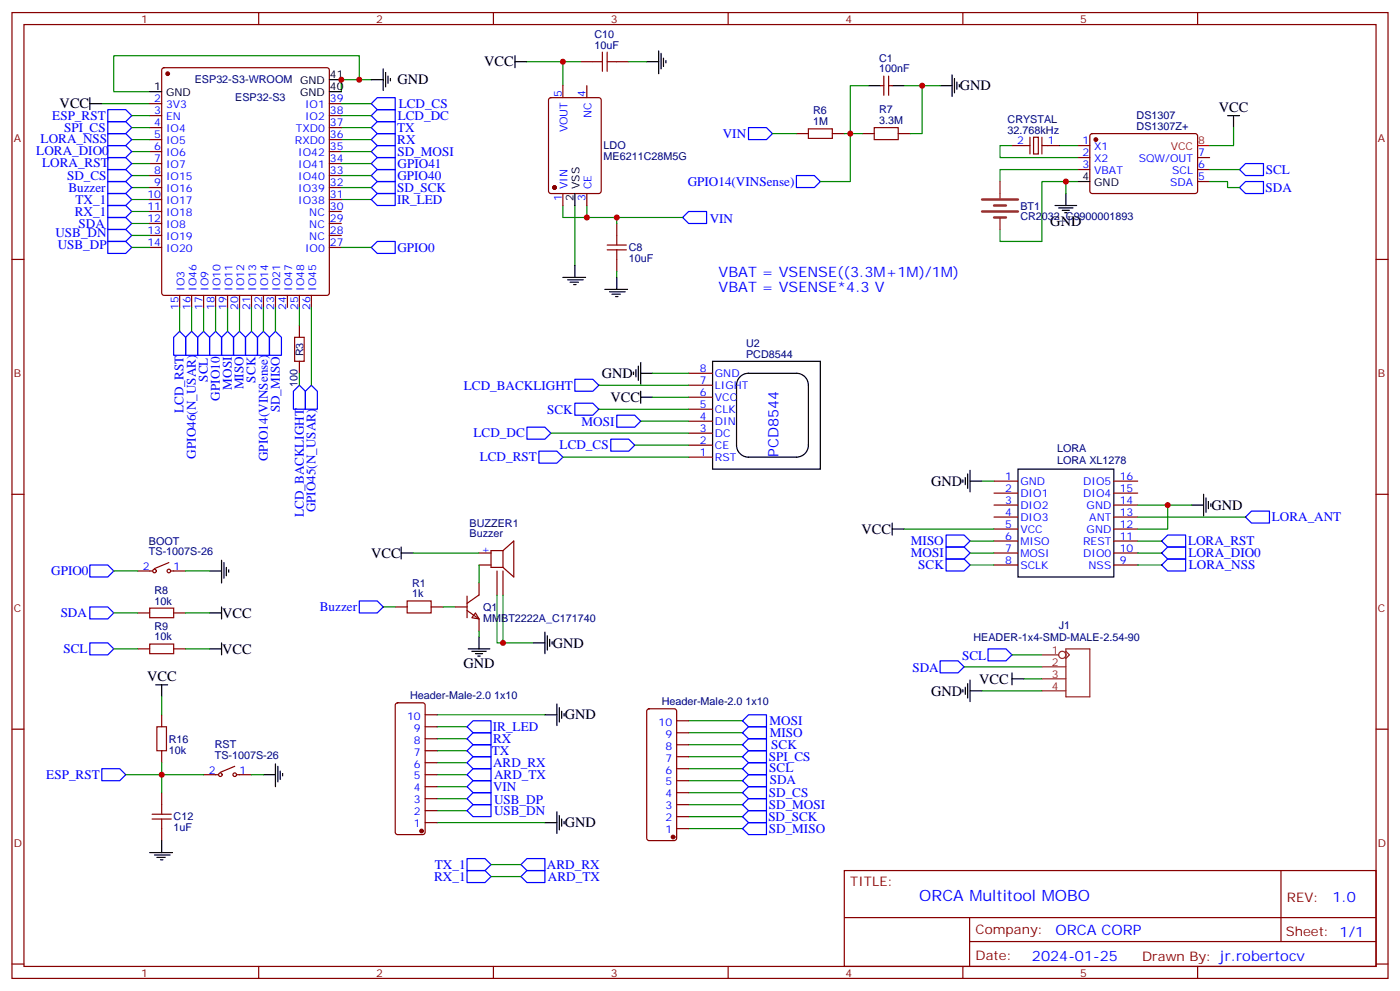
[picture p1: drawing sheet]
<svg xmlns="http://www.w3.org/2000/svg" width="412mm" height="292mm" viewBox="0 0 412 292" stroke-linecap="round" stroke-linejoin="round" font-family="sans-serif">
<g fill="none" stroke="#870000" stroke-width=".35">
<path d="M3.5 3.7h405.4v284.3h-405.4zM7.1 7.2h398.2v277.3h-398.2zM76.2 3.7v3.5M145.3 3.7v3.5M171.1 18.2h3.5M181.7 18.2h3.5M214.5 3.7v3.5M283.6 3.7v3.5M352.8 3.7v3.5M44.1 30.5h3.5M44.1 34h3.5M44.1 37.6h3.5"/>
<path d="M47.9 20.1l.4-.2h48l.5 .2 .2 .5v65.7l-.2 .5-.5 .2h-48l-.5-.3-.2-.4v-65.7zM97 30.5h3.5M97 34h3.5M97 37.6h3.5M161.8 29l.5-.2h14.1l.6 .4 .1 27.1-.5 .6-14.3 .1-.7-.5v-27zM165.8 25.2v3.6M172.9 25.2v3.6M234.6 39.3h3.5M245.2 39.3h3.5M254 39.3h3.5M259.3 25.2h1M260.3 22.4v5.6"/>
<path d="M261.8 22.4v5.6M261.8 25.2h1M264.6 39.3h3.5M321.3 39.5l.4-.2 30.6 .1 .5 .6-.1 16.5-.6 .5-30.6-.1-.5-.6v-16.3zM44.1 41.1h3.5M44.1 44.6h3.5M44.1 48.2h3.5M44.1 51.7h3.5M44.1 55.2h3.5M44.1 58.7h3.5M97 41.1h3.5M97 44.6h3.5"/>
<path d="M97 48.2h3.5M97 51.7h3.5M97 55.2h3.5M97 58.7h3.5M165.8 57v3.5M172.9 57v3.5M298.1 42.9h5.3M304.4 40.4h1.5v4.9h-1.5zM306.9 42.9h5.3M317.5 42.9h3.5M317.5 46.4h3.5M317.5 49.9h3.5"/>
<path d="M352.8 46.4h3.5M352.8 49.9h3.5M352.8 53.4h3.5M3.5 76.4h3.6M44.1 62.3h3.5M44.1 65.8h3.5M44.1 69.3h3.5M44.1 72.8h3.5M97 62.3h3.5M97 65.8h3.5M97 69.3h3.5M97 72.8h3.5"/>
<path d="M181.7 65.8v3.5M181.7 76.4v3.5M405.3 76.4h3.6M52.9 87v3.5M56.4 87v3.5M60 87v3.5M63.5 87v3.5M67 87v3.5M70.6 87v3.5M74.1 87v3.5M77.6 87v3.5M81.1 87v3.5"/>
<path d="M84.7 87v3.5M88.2 87v3.5M88.2 95.8v3.5M91.7 87v3.5M88.2 106.4v3.5M202.8 116.9h7.1M202.8 113.4h7.1M202.8 109.9h7.1M202.8 134.6h7.1M202.8 131.1h7.1M202.8 127.5h7.1M202.8 120.5h7.1"/>
<path d="M202.8 124h7.1M3.5 145.5h3.6M292.8 141.6h7.1M292.8 145.2h7.1M292.8 148.7h7.1M292.8 152.2h7.1M292.8 155.8h7.1M292.8 159.3h7.1M328.1 141.6h7M328.1 145.2h7M328.1 148.7h7M328.1 152.2h7"/>
<path d="M328.1 155.8h7M328.1 159.3h7M405.3 145.5h3.6M40.6 168.1h4.2M49.7 165.6l-4.2 1.8M50.4 168.1h4.3M116.4 178.7h3.5M127 178.7h3.5M134.1 178.7h3.5M137.6 179.7l3.5 2.5v3.5M137.6 175.5v6.4M141.1 162.8h3.5"/>
<path d="M141.1 166.3h3.5M141.1 171.6v3.6l-3.5 2.4M146.4 168.1v7.1M148.2 162.1l3.1-2.8v10.6l-3.1-2.9M148.2 162.1v4.9M148.2 168.1v7.1M148.2 162.1h-3.6v4.9h3.6M292.8 162.8h7.1M292.8 166.3h7.1M328.1 162.8h7M328.1 166.3h7M40.6 180.4h3.5"/>
<path d="M40.6 191h3.5M51.2 180.4h3.5M51.2 191h3.5M140.1 180.4l1 1.8-2.1-.3zM3.5 214.7h3.6M47.6 210.4v3.6M116.7 207.1l.4-.2h7.4l.7 .4v37.7l-.2 .5-.5 .2h-7.4l-.5-.2-.2-.5v-37.4zM125.2 217.5h3.6M125.2 214h3.6M125.2 210.4h3.6M190.7 208.9l.5-.2h7.4l.7 .4v37.7l-.2 .5-.5 .2h-7.4l-.5-.3-.2-.4v-37.4zM199.3 219.3h3.5"/>
<path d="M199.3 215.7h3.5M199.3 212.2h3.5M405.3 214.7h3.6M47.6 221v3.5M47.6 233.4v3.5M60 228.1h4.2M69.1 225.6l-4.2 1.8M69.8 228.1h4.3M125.2 238.7h3.6M125.2 235.1h3.6M125.2 231.6h3.6M125.2 228.1h3.6"/>
<path d="M125.2 224.5h3.6M125.2 221h3.6M199.3 236.9h3.5M199.3 233.4h3.5M199.3 229.8h3.5M199.3 226.3h3.5M199.3 222.8h3.5M47.6 243.9v3.6M125.2 242.2h3.6M199.3 243.9h3.5M199.3 240.4h3.5M248.7 256.3h156.6v28.2h-156.6z"/>
<path d="M377.3 256.3v20.9M248.7 270.1h156.5M285.6 277.2h119.6M285.6 270.1v14.2M3.5 283.8h3.6M76.2 284.5v3.5M145.3 284.5v3.5M214.5 284.5v3.5M283.6 284.5v3.5M352.8 284.5v3.5M405.3 283.8h3.6"/>
<circle cx="45.5" cy="168.1" r=".53"/>
<circle cx="49.7" cy="168.1" r=".53"/>
<circle cx="64.9" cy="228.1" r=".53"/>
<circle cx="69.1" cy="228.1" r=".53"/>
</g>
<g fill="none" stroke="#008700" stroke-width=".35">
<path d="M155.2 18.2h15.9M165.8 18.2v7M185.2 18.2h5.3M30 30.5h14.1M38.8 37.6h5.3M38.8 34h5.3M100.5 30.5h8.9M100.5 37.6h8.9M100.5 34h8.9M105.8 23.5v-7.1h-72.3v10.6h10.6M109.4 23.5h-8.9v3.5M227.5 39.3h7.1"/>
<path d="M248.7 39.3h5.3M255.8 25.2h-5.3v28.2h-8.8M266.3 25.2h5.3v14.1h-3.5M271.6 25.2h5.3M363.4 37.6v5.3h-7.1M38.8 51.7h5.3M38.8 55.2h5.3M38.8 41.1h5.3M38.8 58.7h5.3M38.8 44.6h5.3M38.8 48.2h5.3M100.5 51.7h8.9"/>
<path d="M100.5 55.2h8.9M100.5 41.1h8.9M100.5 58.7h8.9M100.5 44.6h8.9M100.5 48.2h8.9M298.1 42.9h-3.5v3.5h22.9M312.2 42.9h5.3M314 53.4v3.6M317.5 53.4h-10.6v17.7h-12.3v-3.5M317.5 49.9h-22.9v3.5M356.3 53.4h5.3v1.8h3.5M356.3 49.9h8.8"/>
<path d="M38.8 65.8h5.3M38.8 62.3h5.3M38.8 69.3h5.3M38.8 72.8h5.3M100.5 72.8h8.9M165.8 60.5v3.5h7.1v-3.5M169.3 60.5v17.6M172.9 64h28.2M181.7 64v1.8M181.7 79.9v1.8M52.9 90.5v7M56.4 90.5v7"/>
<path d="M60 90.5v7M63.5 90.5v7M67 90.5v7M70.6 90.5v7M74.1 90.5v7M77.6 90.5v7M81.1 90.5v7M88.2 90.5v5.3M91.7 90.5v22.9M88.2 109.9v3.5M176.4 113.4h26.4M192.3 116.9h10.5"/>
<path d="M192.3 109.9h10.5M162.3 127.5h40.5M165.8 134.6h37M176.4 120.5h26.4M187 131.1h15.8M188.7 124h14.1M266.3 155.8h26.5M285.8 159.3h7M289.3 141.6h3.5M335.1 148.7h8.9v7.1h-8.9M335.1 159.3h7.1M335.1 152.2h31.8"/>
<path d="M344 148.7h7M33.5 168.1h7.1M54.7 168.1h7M112.9 178.7h3.5M121.7 162.8h19.4M130.5 178.7h3.6M141.1 166.3v5.3M146.4 175.2v14.1h1.8v-14.1M285.8 162.8h7M285.8 166.3h7M335.1 162.8h7.1M335.1 166.3h7.1"/>
<path d="M33.5 191h7.1M33.5 180.4h7.1M54.7 191h7M54.7 180.4h7M141.1 185.7v1.8M148.2 189.3h8.8M284 196.3h22.9M298.1 192.8h8.8M301.6 199.8h5.3M47.6 205.1v5.3M128.8 214h8.8M128.8 217.5h8.8"/>
<path d="M128.8 210.4h31.7M202.8 215.7h15.9M202.8 212.2h15.9M202.8 219.3h15.9M289.3 203.4h17.6M37 228.1h23M47.6 224.5v8.9M74.1 228.1h3.5M128.8 228.1h8.8M128.8 224.5h8.8M128.8 238.7h8.8M128.8 235.1h8.8"/>
<path d="M128.8 221h8.8M128.8 231.6h8.8M202.8 226.3h15.9M202.8 222.8h15.9M202.8 236.9h15.9M202.8 229.8h15.9M202.8 233.4h15.9M128.8 242.2h31.7M144.6 254.5h8.9M144.6 258.1h8.9M202.8 243.9h15.9M202.8 240.4h15.9"/>
</g>
<g fill="none" stroke="#000" stroke-width=".35">
<path d="M151.7 18.2h3.5M151.7 16.4v3.5M190.5 18.2h3.5M194 15v6.7M194.7 15.7v4.6M195.4 17.1v2.5M196.1 17.8v.7M26.5 30.5h3.5M26.5 28.8v3.5M44.1 27h3.5M97 23.5h3.5M97 27h3.5"/>
<path d="M109.4 23.5h3.5M112.9 20.3v6.3M113.6 21.3v4.3M114.3 22.4v2.1M115 23.1v.7M255.8 25.2h3.5M262.8 25.2h3.5M276.9 25.2h3.6M280.5 22v6.4M281.2 23.1v4.2M281.9 24.2v2.1M282.6 24.9v.7"/>
<path d="M361.6 34h3.5M363.4 34v3.6M169.3 57v3.5M314 57v3.5M317.5 53.4h3.5M169.3 78.1v3.6M310.8 60.5h6.3M311.9 61.2h4.2M312.9 61.9h2.1M313.6 62.6h.7M165.8 81.7h6.7M167.2 82.4h4.6"/>
<path d="M167.9 83.1h2.5M169 83.8h.7M178.2 85.2h6.7M179.6 85.9h4.5M180.3 86.6h2.4M181.3 87.3h.7M181.7 81.7v3.5M186.6 109.5v.7M187.3 108.8v2.1M188 107.8v4.2M188.7 116.9h3.6M188.7 106.7v6.4"/>
<path d="M188.7 115.2v3.5M188.7 109.9h3.6M209.9 106.4h31.8v31.7h-31.8zM218 110.9a3.5 3.5 0 0 1 2.5-1h14.1a3.5 3.5 0 0 1 3.5 3.5v17.7a3.5 3.5 0 0 1-3.5 3.5h-14.1a3.5 3.5 0 0 1-3.5-3.5v-17.7a3.5 3.5 0 0 1 1-2.5zM285 139.5v4.3M285.8 138.5v6.3M299.9 138.1h28.2v31.8h-28.2zM262.8 155.8h3.5M262.8 154v3.5M283.6 141.3v.7M284.3 140.6v2.1M285.8 141.6h3.5"/>
<path d="M351 148.7h3.5M354.5 145.5v6.4M355.2 146.6v4.2M356 147.6v2.2M356.7 148.3v.7M61.7 168.1h3.6M65.3 164.9v6.7M65.3 178.7v3.5M66 165.6v4.6M66.7 167v2.5M67.4 167.7v.8M118.2 162.8h3.5"/>
<path d="M118.2 161v3.6M61.7 180.4h3.6M61.7 191h3.6M65.3 189.3v3.5M137.9 191h6.4M139 191.7h4.2M140.1 192.4h2.1M140.8 193.1h.7M141.1 187.5v3.5M157 189.3h3.5M160.5 186.1v6.3M161.2 187.1v4.3"/>
<path d="M161.9 188.2v2.1M162.6 188.9v.7M298.1 199.8h3.5M298.1 198.1v3.5M45.9 201.6h3.5M47.6 201.6v3.5M160.5 210.4h3.5M164 207.3v6.3M164.7 208.3v4.2M165.5 209.4v2.1M166.2 210.1v.7M283.6 203v.7"/>
<path d="M284.3 202.3v2.1M285 201.3v4.2M285.8 200.2v6.4M285.8 203.4h3.5M77.6 228.1h3.5M81.1 224.9v6.7M81.8 225.6v4.6M82.5 227v2.5M83.3 227.7v.7M164 239v6.4M44.1 251h6.7M45.5 251.7h4.6"/>
<path d="M46.2 252.4h2.5M47.3 253.1h.7M47.6 247.5v3.5M160.5 242.2h3.5M164.7 240.1v4.2M165.5 241.1v2.1M166.2 241.8v.7"/>
</g>
<g fill="none" stroke="#00f" stroke-width=".35">
<path d="M31.7 35.8h5.3l1.8 1.8-1.8 1.7h-5.3zM31.7 32.3h5.3l1.8 1.7-1.8 1.8h-5.3zM31.7 39.3h5.3l1.8 1.8-1.8 1.8h-5.3zM109.4 34l1.7-1.7h5.3v3.5h-5.3zM109.4 30.5l1.7-1.7h5.3v3.5h-5.3zM111.1 35.8h5.3v3.5h-5.3l-1.7-1.7zM220.5 37.6h5.3l1.7 1.7-1.7 1.8h-5.3zM31.7 57h5.3l1.8 1.7-1.8 1.8h-5.3zM31.7 46.4h5.3l1.8 1.8-1.8 1.7h-5.3zM31.7 42.9h5.3l1.8 1.7-1.8 1.8h-5.3zM31.7 49.9h5.3l1.8 1.8-1.8 1.7h-5.3zM31.7 53.4h5.3l1.8 1.8-1.8 1.8h-5.3z"/>
<path d="M109.4 41.1l1.7-1.8h5.3v3.6h-5.3zM109.4 44.6l1.7-1.7h5.3v3.5h-5.3zM109.4 48.2l1.7-1.8h5.3v3.5h-5.3zM109.4 51.7l1.7-1.8h5.3v3.5h-5.3zM109.4 55.2l1.7-1.8h5.3v3.6h-5.3zM109.4 58.7l1.7-1.7h5.3v3.5h-5.3zM234.6 51.7h5.3l1.8 1.7-1.8 1.8h-5.3zM365.1 49.9l1.8-1.7h5.3v3.5h-5.3zM365.1 55.2l1.8-1.8h5.3v3.6h-5.3zM31.7 64h5.3l1.8 1.8-1.8 1.8h-5.3zM31.7 60.5h5.3l1.8 1.8-1.8 1.7h-5.3zM31.7 67.6h5.3l1.8 1.7-1.8 1.8h-5.3z"/>
<path d="M31.7 71.1h5.3l1.8 1.7-1.8 1.8h-5.3zM109.4 72.8l1.7-1.7h5.3v3.5h-5.3zM201.1 64l1.7-1.7h5.3v3.5h-5.3zM52.9 97.5l1.8 1.8v5.3h-3.5v-5.3zM54.7 99.3l1.7-1.8 1.8 1.8v5.3h-3.5zM60 97.5l1.7 1.8v5.3h-3.5v-5.3zM63.5 97.5l1.8 1.8v5.3h-3.6v-5.3zM67 97.5l1.8 1.8v5.3h-3.5v-5.3zM70.6 97.5l1.7 1.8v5.3h-3.5v-5.3zM74.1 97.5l1.7 1.8v5.3h-3.5v-5.3zM77.6 97.5l1.8 1.8v5.3h-3.6v-5.3zM79.4 99.3l1.7-1.8 1.8 1.8v5.3h-3.5z"/>
<path d="M86.4 115.2l1.8-1.8 1.8 1.8v5.3h-3.6zM91.7 113.4l1.8 1.8v5.3h-3.5v-5.3zM169.3 118.7h5.3l1.8 1.8-1.8 1.7h-5.3zM169.3 111.7h5.3l1.8 1.7-1.8 1.8h-5.3zM155.2 125.8h5.3l1.8 1.7-1.8 1.8h-5.3zM158.7 132.8h5.3l1.8 1.8-1.8 1.7h-5.3zM179.9 129.3h5.3l1.8 1.8-1.8 1.7h-5.3zM181.7 122.2h5.3l1.7 1.8-1.7 1.8h-5.3zM278.7 157.5h5.3l1.8 1.8-1.8 1.7h-5.3zM342.2 159.3l1.8-1.8h5.2v3.5h-5.2zM366.9 152.2l1.8-1.7h5.2v3.5h-5.2zM26.5 178.7h5.2l1.8 1.7-1.8 1.8h-5.2z"/>
<path d="M26.5 166.3h5.2l1.8 1.8-1.8 1.8h-5.2zM105.8 176.9h5.3l1.8 1.8-1.8 1.7h-5.3zM278.7 161h5.3l1.8 1.8-1.8 1.8h-5.3zM278.7 164.6h5.3l1.8 1.7-1.8 1.8h-5.3zM342.2 162.8l1.8-1.8h5.2v3.6h-5.2zM342.2 166.3l1.8-1.7h5.2v3.5h-5.2zM26.5 189.3h5.2l1.8 1.7-1.8 1.8h-5.2zM276.9 194.6h5.3l1.8 1.7-1.8 1.8h-5.3zM291 191h5.3l1.8 1.8-1.8 1.8h-5.3zM137.6 217.5l1.7-1.8h5.3v3.6h-5.3zM137.6 214l1.7-1.8h5.3v3.5h-5.3zM139.3 219.3h5.3v3.5h-5.3l-1.7-1.8z"/>
<path d="M218.7 219.3l1.8-1.8h5.3v3.5h-5.3zM218.7 215.7l1.8-1.7h5.3v3.5h-5.3zM218.7 212.2l1.8-1.8h5.3v3.6h-5.3zM30 226.3h5.3l1.7 1.8-1.7 1.7h-5.3zM137.6 235.1l1.7-1.7h5.3v3.5h-5.3zM137.6 238.7l1.7-1.8h5.3v3.5h-5.3zM137.6 228.1l1.7-1.8h5.3v3.5h-5.3zM137.6 224.5l1.7-1.7h5.3v3.5h-5.3zM137.6 231.6l1.7-1.8h5.3v3.6h-5.3zM218.7 236.9l1.8-1.8h5.3v3.6h-5.3zM218.7 233.4l1.8-1.8h5.3v3.5h-5.3zM218.7 229.8l1.8-1.7h5.3v3.5h-5.3z"/>
<path d="M218.7 226.3l1.8-1.8h5.3v3.6h-5.3zM218.7 222.8l1.8-1.8h5.3v3.5h-5.3zM220.5 238.7h5.3v3.5h-5.3l-1.8-1.8zM137.6 252.8h5.3l1.7 1.7-1.7 1.8h-5.3zM137.6 256.3h5.3l1.7 1.8-1.7 1.7h-5.3zM153.5 258.1l1.7-1.8h5.3v3.5h-5.3zM153.5 254.5l1.7-1.7h5.3v3.5h-5.3zM218.7 243.9l1.8-1.7h5.3v3.5h-5.3z"/>
</g>
<g fill="none" stroke="#a10000" stroke-width=".35">
<path d="M174.6 18.2h2.8M177.4 15.3v5.7M178.9 18.2h2.8M178.9 15.3v5.7M238.1 37.9h7.1v2.8h-7.1zM257.5 37.6h7.1v3.5h-7.1zM178.9 73.6h5.6M178.9 72.1h5.6M181.7 69.3v2.8M181.7 73.6v2.8M86.8 99.3h2.8v7.1h-2.8zM44.1 179h7.1v2.9h-7.1z"/>
<path d="M119.9 176.9h7.1v3.5h-7.1zM44.1 189.6h7.1v2.8h-7.1zM46.2 214h2.8v7h-2.8zM44.8 239.7h5.6M47.6 236.9v2.8M44.8 241.1h5.6M47.6 241.1v2.8"/>
</g>
<g fill="#870000" stroke="#870000" stroke-width=".35">
<circle cx="49.4" cy="21.7" r=".53"/>
<circle cx="163.3" cy="55.2" r=".53"/>
<circle cx="198.3" cy="246.4" r=".53"/>
<circle cx="124.2" cy="244.7" r=".53"/>
<circle cx="322.8" cy="41.1" r=".53"/>
</g>
<path d="M352.8 42.9h3.5" fill="none" stroke="#f00" stroke-width=".35"/>
<path d="M303.4 40.4v4.9M306.9 40.4v4.9" fill="none" stroke="#871200" stroke-width=".35"/>
<g fill="none" stroke="#8c2424" stroke-width=".35">
<path d="M294.6 53.4v5M294.6 64v3.6M306.9 192.8h5M306.9 196.3h7.1M306.9 199.8h7.1M314 191.7l1 1.1-1 1.1M314 191h7v14.1h-7zM306.9 203.4h7.1"/>
<circle cx="312.9" cy="192.8" r="1.06"/>
</g>
<path d="M289.3 58.7h10.6M289.3 62.3h10.6M292.8 64h3.5M292.8 60.5h3.5" fill="none" stroke="#8c2424" stroke-width=".71"/>
<g fill="#c00">
<circle cx="105.8" cy="23.5" r=".88"/>
<circle cx="100.5" cy="23.5" r=".88"/>
<circle cx="344" cy="148.7" r=".88"/>
<circle cx="181.7" cy="64" r=".88"/>
<circle cx="165.8" cy="18.2" r=".88"/>
<circle cx="172.9" cy="64" r=".88"/>
<circle cx="47.6" cy="228.1" r=".88"/>
<circle cx="314" cy="53.4" r=".88"/>
<circle cx="250.5" cy="39.3" r=".88"/>
<circle cx="271.6" cy="25.2" r=".88"/>
<circle cx="148.2" cy="189.3" r=".88"/>
</g>
<text font-size="4.6" fill="#00f" x="270.8" y="265.3">ORCA Multitool MOBO</text>
<g font-size="4.2">
<text x="142.6" y="19.6">VCC</text>
<text x="117.1" y="24.9">GND</text>
<text x="282.8" y="26.6">GND</text>
<text x="17.6" y="31.9">VCC</text>
<text x="359" y="32.9">VCC</text>
<text x="309.4" y="66.6">GND</text>
<text x="177.3" y="111.3">GND</text>
<text x="179.9" y="118.4">VCC</text>
<text x="274.3" y="143">GND</text>
<text x="356.8" y="150.1">GND</text>
<text x="253.7" y="157.1">VCC</text>
<text x="109.3" y="164.2">VCC</text>
<text x="65.4" y="181.9">VCC</text>
<text x="162.8" y="190.7">GND</text>
<text x="65.4" y="192.4">VCC</text>
<text x="136.5" y="196.7">GND</text>
<text x="43.4" y="200.6">VCC</text>
<text x="288.5" y="201.3">VCC</text>
<text x="274.3" y="204.8">GND</text>
<text x="166.3" y="211.8">GND</text>
<text x="166.3" y="243.6">GND</text>
</g>
<g font-size="4.2" fill="#00f">
<text x="211.7" y="81.7">VBAT = VSENSE((3.3M+1M)/1M)</text>
<text x="211.7" y="85.9">VBAT = VSENSE*4.3 V</text>
<text x="229.3" y="134.6" transform="rotate(-90 229.3 134.6)">PCD8544</text>
<text x="392.5" y="265.6">1.0</text>
<text x="310.9" y="275.1">ORCA CORP</text>
<text x="304" y="282.9">2024-01-25</text>
</g>
<g font-size="3.9" fill="#00f">
<text x="15.4" y="35.3">ESP_RST</text>
<text x="117.2" y="35.3">LCD_DC</text>
<text x="117.5" y="31.8">LCD_CS</text>
<text x="18.9" y="38.8">SPI_CS</text>
<text x="117" y="38.8">TX</text>
<text x="212.9" y="40.5">VIN</text>
<text x="10.7" y="45.7">LORA_DIO0</text>
<text x="12" y="42.1">LORA_NSS</text>
<text x="117" y="42.3">RX</text>
<text x="117.1" y="46">SD_MOSI</text>
<text x="12.4" y="49.3">LORA_RST</text>
<text x="19.7" y="53">SD_CS</text>
<text x="117.1" y="52.9">GPIO40</text>
<text x="117.1" y="49.4">GPIO41</text>
<text x="372.9" y="51.1">SCL</text>
<text x="20.1" y="56.5">Buzzer</text>
<text x="22.3" y="59.9">TX_1</text>
<text x="117" y="56.6">SD_SCK</text>
<text x="117" y="60">IR_LED</text>
<text x="202.6" y="54.7">GPIO14(VINSense)</text>
<text x="372.8" y="56.4">SDA</text>
<text x="22.1" y="63.5">RX_1</text>
<text x="209.1" y="65.5">VIN</text>
<text x="16.3" y="69.9">USB_DN</text>
<text x="23.2" y="67.1">SDA</text>
<text x="17" y="73.4">USB_DP</text>
<text x="117.1" y="74">GPIO0</text>
<text x="61.2" y="112.4" transform="rotate(-90 61.2 112.4)">SCL</text>
<text x="75.3" y="112.6" transform="rotate(-90 75.3 112.6)">SCK</text>
<text x="64.8" y="117.9" transform="rotate(-90 64.8 117.9)">GPIO10</text>
<text x="68.3" y="114.7" transform="rotate(-90 68.3 114.7)">MOSI</text>
<text x="71.7" y="114.7" transform="rotate(-90 71.7 114.7)">MISO</text>
<text x="136.7" y="114.7">LCD_BACKLIGHT</text>
<text x="54.1" y="121.6" transform="rotate(-90 54.1 121.6)">LCD_RST</text>
<text x="82.4" y="121.4" transform="rotate(-90 82.4 121.4)">SD_MISO</text>
<text x="161.1" y="121.7">SCK</text>
<text x="171.3" y="125.3">MOSI</text>
<text x="139.5" y="128.7">LCD_DC</text>
<text x="57.7" y="135" transform="rotate(-90 57.7 135)">GPIO46(N_USAR)</text>
<text x="78.9" y="135.8" transform="rotate(-90 78.9 135.8)">GPIO14(VINSense)</text>
<text x="141.3" y="135.9">LCD_RST</text>
<text x="164.9" y="132.2">LCD_CS</text>
<text x="89.5" y="152.3" transform="rotate(-90 89.5 152.3)">LCD_BACKLIGHT</text>
<text x="93" y="150.9" transform="rotate(-90 93 150.9)">GPIO45(N_USAR)</text>
<text x="374.6" y="153.4">LORA_ANT</text>
<text x="268.3" y="160.5">MISO</text>
<text x="350" y="160.5">LORA_RST</text>
<text x="268.3" y="164.1">MOSI</text>
<text x="270.5" y="167.6">SCK</text>
<text x="350.1" y="164.1">LORA_DIO0</text>
<text x="350.2" y="167.6">LORA_NSS</text>
<text x="15.1" y="169.4">GPIO0</text>
<text x="94.2" y="180">Buzzer</text>
<text x="17.9" y="181.7">SDA</text>
<text x="18.7" y="192.3">SCL</text>
<text x="268.8" y="197.7">SDA</text>
<text x="283.4" y="194.2">SCL</text>
<text x="145.2" y="215.2">IR_LED</text>
<text x="226.7" y="213.5">MOSI</text>
<text x="145.2" y="218.8">RX</text>
<text x="226.7" y="217">MISO</text>
<text x="227.2" y="220.5">SCK</text>
<text x="144.9" y="222.3">TX</text>
<text x="145.2" y="225.7">ARD_RX</text>
<text x="226.5" y="224.1">SPI_CS</text>
<text x="226.6" y="227.4">SCL</text>
<text x="13.6" y="229.3">ESP_RST</text>
<text x="145.2" y="232.9">VIN</text>
<text x="145.5" y="229.4">ARD_TX</text>
<text x="226.7" y="230.9">SDA</text>
<text x="145.5" y="236.6">USB_DP</text>
<text x="226.5" y="238.1">SD_MOSI</text>
<text x="226.5" y="234.6">SD_CS</text>
<text x="145.5" y="240.1">USB_DN</text>
<text x="226.3" y="241.8">SD_SCK</text>
<text x="226.5" y="245.1">SD_MISO</text>
<text x="128.1" y="255.7">TX_1</text>
<text x="161.1" y="255.7">ARD_RX</text>
<text x="127.9" y="259.3">RX_1</text>
<text x="161.4" y="259.4">ARD_TX</text>
</g>
<g font-size="3.9" fill="#800">
<text x="250.5" y="260.9">TITLE:</text>
<text x="379.1" y="265.6">REV:</text>
<text x="287.4" y="275.1">Company:</text>
<text x="378.7" y="275.7">Sheet: 1/1</text>
<text x="287.4" y="282.8">Date:</text>
<text x="336.4" y="282.8">Drawn By: jr.robertocv</text>
</g>
<g font-size="3.2" fill="#800">
<text x="41.6" y="6.7">1</text>
<text x="110.8" y="6.7">2</text>
<text x="179.9" y="6.7">3</text>
<text x="249.1" y="6.7">4</text>
<text x="318.2" y="6.7">5</text>
<text x="4.1" y="41.8">A</text>
<text x="405.9" y="41.8">A</text>
<text x="4.1" y="110.9">B</text>
<text x="405.9" y="110.9">B</text>
<text x="4.1" y="180.1">C</text>
<text x="405.9" y="180.1">C</text>
<text x="4.1" y="249.2">D</text>
<text x="405.9" y="249.2">D</text>
<text x="41.6" y="287.5">1</text>
<text x="110.8" y="287.5">2</text>
<text x="179.9" y="287.5">3</text>
<text x="249.1" y="287.5">4</text>
<text x="318.2" y="287.5">5</text>
</g>
<g font-size="3.2" fill="#000080">
<text x="175.1" y="11.1">C10</text>
<text x="175.1" y="14.3">10uF</text>
<text x="258.9" y="21.3">100nF</text>
<text x="258.9" y="18.2">C1</text>
<text x="57.4" y="24.5">ESP32-S3-WROOM</text>
<text x="69.3" y="29.8">ESP32-S3</text>
<text x="239.5" y="33.7">R6</text>
<text x="258.9" y="33.3">R7</text>
<text x="334.8" y="35.1">DS1307</text>
<text x="239.5" y="36.9">1M</text>
<text x="258.9" y="36.5">3.3M</text>
<text x="296.8" y="39.3">32.768kHz</text>
<text x="296.8" y="36.2">CRYSTAL</text>
<text x="334.8" y="38.3">DS1307Z+</text>
<text x="177.8" y="47.2">ME6211C28M5G</text>
<text x="177.8" y="43.8">LDO</text>
<text x="300.6" y="64.8">CR2032_C9900001893</text>
<text x="300.6" y="61.7">BT1</text>
<text x="185.2" y="77.2">10uF</text>
<text x="185.2" y="74">C8</text>
<text x="89.4" y="104.9" transform="rotate(-90 89.4 104.9)">R3</text>
<text x="219.8" y="105.3">PCD8544</text>
<text x="219.8" y="102.1">U2</text>
<text x="87.6" y="113.9" transform="rotate(-90 87.6 113.9)">100</text>
<text x="311.4" y="136.5">LORA XL1278</text>
<text x="311.4" y="133.1">LORA</text>
<text x="138.3" y="155.1">BUZZER1</text>
<text x="43.9" y="160.4">BOOT</text>
<text x="138.3" y="158.2">Buzzer</text>
<text x="43.9" y="163.4">TS-1007S-26</text>
<text x="121.4" y="172.7">R1</text>
<text x="45.5" y="178">10k</text>
<text x="45.5" y="174.8">R8</text>
<text x="121.4" y="175.9">1k</text>
<text x="142.3" y="179.9">Q1</text>
<text x="45.5" y="185.4">R9</text>
<text x="142.3" y="183">MMBT2222A_C171740</text>
<text x="311.9" y="185">J1</text>
<text x="45.5" y="188.6">10k</text>
<text x="286.7" y="188.7">HEADER-1x4-SMD-MALE-2.54-90</text>
<text x="120.8" y="205.8">Header-Male-2.0 1x10</text>
<text x="194.9" y="207.6">Header-Male-2.0 1x10</text>
<text x="49.7" y="221.8">10k</text>
<text x="49.7" y="218.6">R16</text>
<text x="63.3" y="220.3">RST</text>
<text x="63.3" y="223.4">TS-1007S-26</text>
<text x="51.2" y="244.8">1uF</text>
<text x="51.2" y="241.6">C12</text>
</g>
<g font-size="3.2">
<text x="97.2" y="23.1">41</text>
<text x="45.4" y="26.6">1</text>
<text x="48.9" y="28.4">GND</text>
<text x="88.4" y="28.4">GND</text>
<text x="88.4" y="24.9">GND</text>
<text x="97.2" y="26.6">40</text>
<text x="318.8" y="53.1">4</text>
<text x="169" y="59.2" transform="rotate(-90 169 59.2)">2</text>
<text x="170.7" y="55.7" transform="rotate(-90 170.7 55.7)">VSS</text>
<text x="322.3" y="54.9">GND</text>
</g>
<g font-size="3.2" fill="#00f">
<text x="165.5" y="28.6" transform="rotate(-90 165.5 28.6)">5</text>
<text x="172.5" y="28.6" transform="rotate(-90 172.5 28.6)">4</text>
<text x="45.4" y="30.2">2</text>
<text x="45.4" y="33.7">3</text>
<text x="48.9" y="31.9">3V3</text>
<text x="48.9" y="35.5">EN</text>
<text x="89.9" y="35.5">IO2</text>
<text x="89.9" y="31.9">IO1</text>
<text x="97.2" y="33.7">38</text>
<text x="97.2" y="30.2">39</text>
<text x="174.3" y="34.6" transform="rotate(-90 174.3 34.6)">NC</text>
<text x="45.4" y="37.2">4</text>
<text x="45.4" y="40.7">5</text>
<text x="48.9" y="39">IO4</text>
<text x="87.1" y="39">TXD0</text>
<text x="97.2" y="40.7">36</text>
<text x="97.2" y="37.2">37</text>
<text x="167.2" y="39" transform="rotate(-90 167.2 39)">VOUT</text>
<text x="45.4" y="44.3">6</text>
<text x="45.4" y="47.8">7</text>
<text x="48.9" y="42.5">IO5</text>
<text x="48.9" y="46">IO6</text>
<text x="86.9" y="42.5">RXD0</text>
<text x="87.8" y="46">IO42</text>
<text x="97.2" y="47.8">34</text>
<text x="97.2" y="44.3">35</text>
<text x="299.6" y="42.5">2</text>
<text x="308.7" y="42.5">1</text>
<text x="318.8" y="42.5">1</text>
<text x="318.8" y="46">2</text>
<text x="322.3" y="44.3">X1</text>
<text x="322.3" y="47.8">X2</text>
<text x="335.5" y="47.8">SQW/OUT</text>
<text x="353" y="46">7</text>
<text x="45.4" y="51.3">8</text>
<text x="48.9" y="49.6">IO7</text>
<text x="48.9" y="53.1">IO15</text>
<text x="87.8" y="53.1">IO40</text>
<text x="87.8" y="49.6">IO41</text>
<text x="97.2" y="51.3">33</text>
<text x="318.8" y="49.6">3</text>
<text x="322.3" y="51.3">VBAT</text>
<text x="345.3" y="51.3">SCL</text>
<text x="353" y="53.1">5</text>
<text x="353" y="49.6">6</text>
<text x="43.4" y="58.4">10</text>
<text x="45.4" y="54.9">9</text>
<text x="48.9" y="56.6">IO16</text>
<text x="87.8" y="56.6">IO39</text>
<text x="97.2" y="58.4">31</text>
<text x="97.2" y="54.9">32</text>
<text x="165.5" y="59.2" transform="rotate(-90 165.5 59.2)">1</text>
<text x="167.2" y="55.7" transform="rotate(-90 167.2 55.7)">VIN</text>
<text x="172.5" y="59.2" transform="rotate(-90 172.5 59.2)">3</text>
<text x="174.3" y="55.7" transform="rotate(-90 174.3 55.7)">CE</text>
<text x="344.7" y="54.9">SDA</text>
<text x="43.4" y="61.9">11</text>
<text x="43.4" y="65.4">12</text>
<text x="48.9" y="60.1">IO17</text>
<text x="48.9" y="63.7">IO18</text>
<text x="87.8" y="60.1">IO38</text>
<text x="91.1" y="63.7">NC</text>
<text x="97.2" y="65.4">29</text>
<text x="97.2" y="61.9">30</text>
<text x="43.4" y="69">13</text>
<text x="48.9" y="67.2">IO8</text>
<text x="48.9" y="70.7">IO19</text>
<text x="91.1" y="70.7">NC</text>
<text x="91.1" y="67.2">NC</text>
<text x="97.2" y="69">28</text>
<text x="43.4" y="72.5">14</text>
<text x="48.9" y="74.3">IO20</text>
<text x="89.9" y="74.3">IO0</text>
<text x="97.2" y="72.5">27</text>
<text x="54.3" y="85.7" transform="rotate(-90 54.3 85.7)">IO3</text>
<text x="57.9" y="85.7" transform="rotate(-90 57.9 85.7)">IO46</text>
<text x="61.4" y="85.7" transform="rotate(-90 61.4 85.7)">IO9</text>
<text x="64.9" y="85.7" transform="rotate(-90 64.9 85.7)">IO10</text>
<text x="68.4" y="85.7" transform="rotate(-90 68.4 85.7)">IO11</text>
<text x="72" y="85.7" transform="rotate(-90 72 85.7)">IO12</text>
<text x="75.5" y="85.7" transform="rotate(-90 75.5 85.7)">IO13</text>
<text x="79" y="85.7" transform="rotate(-90 79 85.7)">IO14</text>
<text x="82.5" y="85.7" transform="rotate(-90 82.5 85.7)">IO21</text>
<text x="86.1" y="85.7" transform="rotate(-90 86.1 85.7)">IO47</text>
<text x="89.6" y="85.7" transform="rotate(-90 89.6 85.7)">IO48</text>
<text x="93.1" y="85.7" transform="rotate(-90 93.1 85.7)">IO45</text>
<text x="52.6" y="91.2" transform="rotate(-90 52.6 91.2)">15</text>
<text x="56.1" y="91.2" transform="rotate(-90 56.1 91.2)">16</text>
<text x="59.6" y="91.2" transform="rotate(-90 59.6 91.2)">17</text>
<text x="63.1" y="91.2" transform="rotate(-90 63.1 91.2)">18</text>
<text x="66.7" y="91.2" transform="rotate(-90 66.7 91.2)">19</text>
<text x="70.2" y="91.2" transform="rotate(-90 70.2 91.2)">20</text>
<text x="73.7" y="91.2" transform="rotate(-90 73.7 91.2)">21</text>
<text x="77.3" y="91.2" transform="rotate(-90 77.3 91.2)">22</text>
<text x="80.8" y="91.2" transform="rotate(-90 80.8 91.2)">23</text>
<text x="84.3" y="91.2" transform="rotate(-90 84.3 91.2)">24</text>
<text x="87.8" y="91.2" transform="rotate(-90 87.8 91.2)">25</text>
<text x="91.4" y="91.2" transform="rotate(-90 91.4 91.2)">26</text>
<text x="206.1" y="113.1">7</text>
<text x="206.1" y="109.5">8</text>
<text x="210.6" y="110.9">GND</text>
<text x="206.1" y="116.6">6</text>
<text x="210.6" y="118">VCC</text>
<text x="210.6" y="114.5">LIGHT</text>
<text x="206.1" y="120.1">5</text>
<text x="206.1" y="123.6">4</text>
<text x="210.6" y="121.5">CLK</text>
<text x="210.6" y="125.1">DIN</text>
<text x="206.1" y="130.7">2</text>
<text x="206.1" y="127.2">3</text>
<text x="210.6" y="128.6">DC</text>
<text x="206.1" y="134.2">1</text>
<text x="210.6" y="135.6">RST</text>
<text x="210.6" y="132.1">CE</text>
<text x="296.1" y="141.3">1</text>
<text x="300.6" y="142.7">GND</text>
<text x="319.1" y="142.7">DIO5</text>
<text x="329.8" y="141.3">16</text>
<text x="296.1" y="144.8">2</text>
<text x="296.1" y="148.3">3</text>
<text x="300.6" y="146.2">DIO1</text>
<text x="300.6" y="149.8">DIO2</text>
<text x="319.1" y="146.2">DIO4</text>
<text x="320.1" y="149.8">GND</text>
<text x="329.8" y="148.3">14</text>
<text x="329.8" y="144.8">15</text>
<text x="296.1" y="151.9">4</text>
<text x="296.1" y="155.4">5</text>
<text x="300.6" y="153.3">DIO3</text>
<text x="320.9" y="153.3">ANT</text>
<text x="329.8" y="155.4">12</text>
<text x="329.8" y="151.9">13</text>
<text x="296.1" y="158.9">6</text>
<text x="300.6" y="156.8">VCC</text>
<text x="300.6" y="160.3">MISO</text>
<text x="319" y="160.3">REST</text>
<text x="320.1" y="156.8">GND</text>
<text x="329.8" y="158.9">11</text>
<text x="42.1" y="167.7">2</text>
<text x="51.2" y="167.7">1</text>
<text x="141.8" y="162.8">+</text>
<text x="296.1" y="162.5">7</text>
<text x="296.1" y="166">8</text>
<text x="300.6" y="163.9">MOSI</text>
<text x="300.6" y="167.4">SCLK</text>
<text x="319.1" y="163.9">DIO0</text>
<text x="320.7" y="167.4">NSS</text>
<text x="329.8" y="166">9</text>
<text x="329.8" y="162.5">10</text>
<text x="119.9" y="211.8">10</text>
<text x="121.9" y="215.4">9</text>
<text x="194" y="213.6">10</text>
<text x="121.9" y="218.9">8</text>
<text x="196" y="220.7">8</text>
<text x="196" y="217.1">9</text>
<text x="61.5" y="227.7">2</text>
<text x="70.6" y="227.7">1</text>
<text x="121.9" y="226">6</text>
<text x="121.9" y="222.4">7</text>
<text x="196" y="227.7">6</text>
<text x="196" y="224.2">7</text>
<text x="121.9" y="233">4</text>
<text x="121.9" y="229.5">5</text>
<text x="196" y="231.2">5</text>
<text x="121.9" y="236.5">3</text>
<text x="196" y="238.3">3</text>
<text x="196" y="234.8">4</text>
<text x="121.9" y="243.6">1</text>
<text x="121.9" y="240.1">2</text>
<text x="196" y="245.4">1</text>
<text x="196" y="241.8">2</text>
</g>
<g font-size="3.2" fill="#f00">
<text x="344.9" y="44.3">VCC</text>
<text x="353" y="42.5">8</text>
</g>
<g font-size="3.2" fill="#8d2323">
<text x="309.8" y="192.4">1</text>
<text x="309.8" y="196">2</text>
<text x="309.8" y="199.5">3</text>
<text x="309.8" y="203">4</text>
</g>
</svg>
